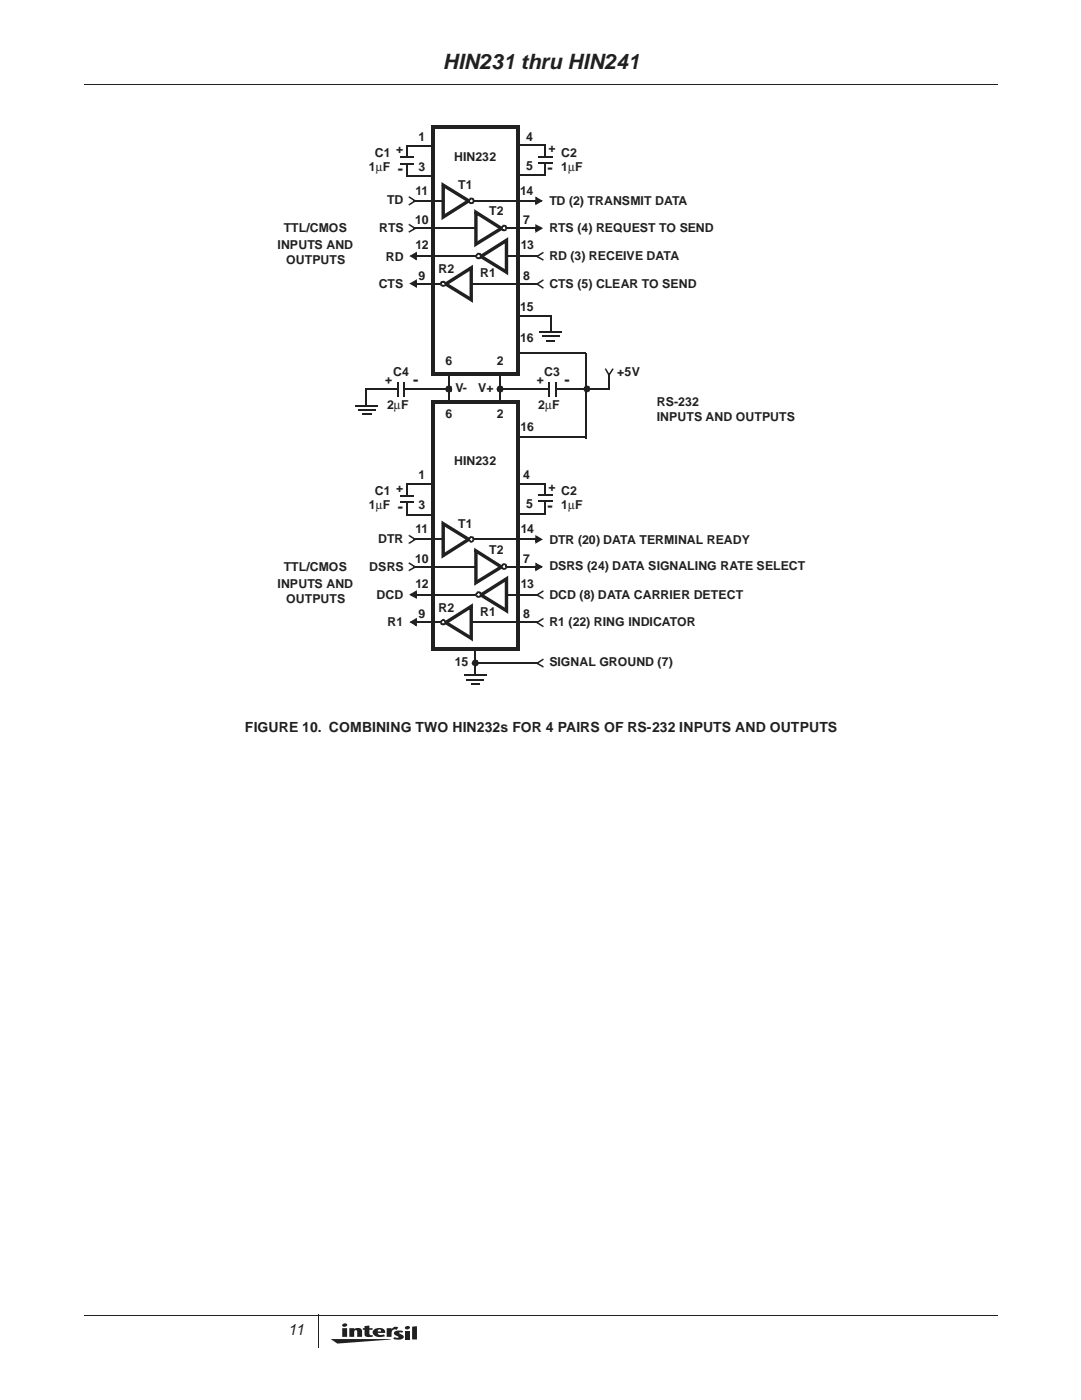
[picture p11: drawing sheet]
<svg xmlns="http://www.w3.org/2000/svg" width="216mm" height="279mm" viewBox="0 0 216 279" stroke-linecap="round" stroke-linejoin="round" font-family="sans-serif">
<g fill="#231f20">
<path d="M80.8 264.8a.55 .55 0 0 1 1 .2 .55 .55 0 0 1-.6 .3 .55 .55 0 0 1-.5-.3z"/>
<path d="M65.9 267.2l12.1 .1-10.7 .8z"/>
<path d="M77.1 265.1h1v.2a.93 .93 0 0 1 1.3-.4l-.3 .5a.67 .67 0 0 0-.7 0 .67 .67 0 0 0-.3 .7v.7h-1z"/>
<path d="M69.7 265.1h.9v.2a.96 .96 0 0 1 1.6 .4v1.1h-1v-1.1l-.3-.2-.2 .1-.1 1.2h-.9z"/>
<path d="M72.7 264.6l1-.1v.6h.6v.3h-.6v.9l.3 .2 .3-.1 .1 .3-.6 .1a.87 .87 0 0 1-1.1-.5v-.9h-.4v-.3h.4z"/>
<path d="M80.8 265.6h.9v1.7h-.9z"/>
<path d="M82.2 264.8l.9-.1v2.6h-.9z"/>
<path d="M78.7 265.8l.6-.2 1.1 .1-.2 .3-.6-.1 .1 .2a.74 .74 0 0 1 .8 .9 1.93 1.93 0 0 1-2.1 .2l.2-.4a.57 .57 0 0 0 .9 0l-.8-.4a.38 .38 0 0 1 0-.6z"/>
<path d="M68.2 265.1v1.7h1v-1.7zM68.3 264.3l-.1 .1a.5 .5 0 0 0 .6 .4 .5 .5 0 0 0 .4-.5 .64 .64 0 0 0-.9 0z"/>
<path d="M74.5 265.4a.86 .86 0 0 0-.1 .9 .86 .86 0 0 0 .8 .5l1.6-.1-.3-.4-.4 .1a.61 .61 0 0 1-.8-.4h1.5a.93 .93 0 0 0-1.1-1l-.5 .1zM75.5 265.4h.3l.2 .3h-.7z"/>
</g>
<g fill="#221f20">
<path d="M16.8 16.8l.1 .2z"/>
<path d="M198.9 16.8l.1 .2z"/>
</g>
<path d="M16.9 16.9h182" fill="none" stroke="#221f20" stroke-width=".2"/>
<g fill="#221f20">
<path d="M16.8 262.4l.1 .1z"/>
<path d="M198.9 262.4l.1 .1z"/>
</g>
<path d="M16.9 262.5h182" fill="none" stroke="#221f20" stroke-width=".2"/>
<g fill="#221f20">
<path d="M63.4 262.4l.2 .1z"/>
<path d="M63.4 268.8l.2 .1z"/>
</g>
<path d="M63.5 262.5v6.3" fill="none" stroke="#221f20" stroke-width=".2"/>
<g fill="#221f20">
<path d="M81.6 106.7l.1 .1-.2 .2-.1-.1z"/>
<path d="M81.7 106.8l1.4 .8-.4 .2-1.2-.8z"/>
<path d="M81.5 108.3l.2 .2-.1 .1-.2-.2z"/>
<path d="M81.5 108.3l1.2-.8 .2 .3-1.2 .7z"/>
<path d="M106.7 106.8l1.6 .8-1.6 .9 .1-.4 1-.6 .2 .3-1.2-.6 .2-.3 .1 .7h-.4z"/>
<path d="M106.7 107.6h.4v.6h-.4z"/>
<path d="M106.7 107.4h.2v.4h-.2z"/>
<path d="M82.4 107.4h.1v.4h-.1z"/>
</g>
<path d="M106.9 107l1 .6-1 .6z" fill="#221f20"/>
<path d="M82.5 107.6h24.2" fill="none" stroke="#221f20" stroke-width=".34"/>
<path d="M88.4 104.5l5.1 3.1-5.1 3.2z" fill="#fff"/>
<g fill="#221f20">
<path d="M88 103.9l5.6 3.5-.3 .5-5.1-3.1-.2-.3h.7v6.3l-.2 .4-.5 .3z"/>
<path d="M88.2 110.6l5.1-3.2h.3l.4 .2-5.5 3.6z"/>
</g>
<path d="M93.5 107.4a.52 .52 0 0 1 .8-.1l.2 .3-.5 .5-.5-.3z" fill-rule="evenodd" fill="#fff"/>
<g fill="#221f20">
<path d="M94.3 107.4h.3v.2h-.3z"/>
<path d="M93.4 107.4l.3 .1-.1 .2h-.3l.3-.2 .1 .2-.2 .2 .2-.2 .3 .3-.1 .3v-.4h.1l.1 .4-.1-.3 .2-.1 .3 .1-.4-.1 .1-.2 .4 .2v-.2a.76 .76 0 0 1-.8 .6l-.6-.7 .6-.6-.2 .1h.8l.2 .4-.3 .2-.2-.3 .3-.3-.1 .3h-.3v-.4v.4h-.1l-.1-.4 .2 .4h-.2l-.2-.2 .3 .2-.2 .2z"/>
<path d="M94.4 107.4l.3 .1-.1 .2-.3-.2z"/>
<path d="M94.3 107.5l.3 .2v.2l-.4-.2z"/>
<path d="M81.6 112.2l.1 .1-.2 .2-.1-.1z"/>
<path d="M81.7 112.3l1.3 .9-.3 .1-1.2-.8z"/>
<path d="M81.4 113.8l.1-.1 .2 .3h-.1z"/>
<path d="M81.5 113.7l1.2-.7 .2 .3-1.2 .7z"/>
<path d="M106.7 112.3l1.6 .8-1.6 .9 .1-.4 1-.6 .2 .3-1.2-.5 .2-.4 .1 .7h-.4z"/>
<path d="M106.7 113.1h.4v.6h-.4z"/>
<path d="M106.7 112.9h.2v.4h-.2z"/>
<path d="M82.4 112.9h.1v.4h-.1z"/>
</g>
<path d="M106.9 112.6l1 .5-1 .6z" fill="#221f20"/>
<path d="M82.5 113.1h24.2" fill="none" stroke="#221f20" stroke-width=".34"/>
<g fill="#221f20">
<path d="M108.3 117.8l.1 .2v.1l-.2-.2z"/>
<path d="M106.8 118.8l1.4-.9 .2 .2-1.2 .8z"/>
<path d="M108.4 119.3v.1l-.1 .2-.1-.1z"/>
<path d="M107.2 118.6l1.2 .7-.2 .2-1.2-.6z"/>
<path d="M81.6 118.7l1.5-.9-.1 .4-1 .6-.1-.3 1.1 .5-.1 .4-.1-.7h.3v.8z"/>
<path d="M82.8 118.1h.3v.6h-.3z"/>
<path d="M83 118.5h.1v.4h-.1z"/>
<path d="M107.2 118.5h.1v.4h-.1z"/>
</g>
<path d="M81.9 118.7l1.1-.6v1.1z" fill="#221f20"/>
<path d="M83.1 118.7h24.1" fill="none" stroke="#221f20" stroke-width=".34"/>
<g fill="#221f20">
<path d="M108.3 123.3l.1 .2v.1l-.2-.2z"/>
<path d="M106.8 124.3l1.4-.9 .2 .2-1.2 .8z"/>
<path d="M108.4 124.9v.1l-.1 .2-.1-.1z"/>
<path d="M107.2 124.1l1.2 .8-.2 .2-1.2-.7z"/>
<path d="M81.6 124.2l1.5-.9-.1 .4-1 .6-.1-.3 1.1 .6-.1 .3-.1-.7h.3v.8z"/>
<path d="M82.8 123.6h.3v.6h-.3z"/>
<path d="M83 124h.1v.4h-.1z"/>
<path d="M107.2 124h.1v.4h-.1z"/>
</g>
<path d="M81.9 124.2l1.1-.6v1.2z" fill="#221f20"/>
<path d="M83.1 124.2h24.1" fill="none" stroke="#221f20" stroke-width=".34"/>
<g fill="#221f20">
<path d="M121.4 77.5h.2v.3h-.2z"/>
<path d="M99.4 77.5h.2v.3h-.2z"/>
</g>
<path d="M99.6 77.6h21.8" fill="none" stroke="#221f20" stroke-width=".34"/>
<path d="M94.9 109.9l5.1 3.2-5.1 3.1z" fill="#fff"/>
<g fill="#221f20">
<path d="M94.6 109.3l5.5 3.6-.3 .5-5.1-3.2-.1-.3h.6v6.3l-.1 .4-.5 .3z"/>
<path d="M94.7 116l5.1-3.1h.3l.6 .3-5.6 3.4z"/>
</g>
<circle cx="100.5" cy="113.1" r=".49" fill="#fff"/>
<g fill="#221f20">
<path d="M100.8 112.9h.4v.2h-.4z"/>
<path d="M100.1 112.5h.8l.3 .6-.4 .1-.1-.3 .4-.1-.4 .1v-.1l.2-.3-.1 .4-.2-.1v-.4v.4h-.2l-.1-.4 .2 .4-.2 .1-.2-.3 .3 .3-.2 .1-.3-.1h.3l-.1 .3h-.3l.3-.2 .1 .2-.2 .2 .2-.2 .2 .2-.3 .2 .2-.3 .2 .1-.1 .3v-.3h.2l.1 .3-.1-.3 .2-.1 .2 .2a.66 .66 0 0 1-.8 .1 .66 .66 0 0 1-.3-.7l.4-.5z"/>
<path d="M100.7 113.2l.4 .2 .1-.2-.2 .3-.3-.1z"/>
<path d="M100.9 112.9l.3 .1v.2l-.4-.2z"/>
<path d="M100.8 113l.4 .2-.1 .2-.4-.2z"/>
</g>
<path d="M95.9 118.7l5.1-3.2v6.3z" fill="#fff"/>
<g fill="#221f20">
<path d="M95.7 118.4l5.6-3.5v7.6l-.5-.3-.1-.4v-6.3h.6l-.1 .3-5.1 3.2z"/>
<path d="M95.2 118.8l.5-.4h.4l5.1 3.2-.4 .6z"/>
</g>
<circle cx="95.4" cy="118.7" r=".5" fill="#fff"/>
<g fill="#221f20">
<path d="M94.7 118.5h.4v.2h-.4z"/>
<path d="M95.1 118.1l.5-.1 .3 .2 .2 .6-.3 .4a.72 .72 0 0 1-1-.2l.3-.2 .2 .2-.2 .2 .1-.3 .2 .1-.2 .3 .1-.3h.2v.3v-.3l.2-.1 .1 .3-.2-.2 .1-.4 .4 .2h-.4v-.3l.3-.1-.3 .1-.1-.1 .3-.2-.2 .2h-.2l.1-.4-.1 .4h-.2v-.4l.1 .4h-.2l-.1-.3 .2 .3-.2 .2-.2-.2 .2 .1v.3l-.4-.1h.4h-.4l.5-.7z"/>
<path d="M94.6 118.6l.4-.2 .1 .2-.4 .2z"/>
<path d="M94.7 118.8l.4-.2v.2l-.3 .2z"/>
</g>
<path d="M88.9 124.2l5.1-3.2v6.3z" fill="#fff"/>
<g fill="#221f20">
<path d="M88.7 123.9l5.6-3.5v7.6l-.5-.3-.2-.4v-6.3h.7l-.2 .3-5 3.2z"/>
<path d="M88.2 124.3l.5-.4h.4l5 3.2-.3 .6z"/>
</g>
<path d="M88 123.9l.5-.2 .3 .3a.48 .48 0 0 1-.2 .6 .48 .48 0 0 1-.6-.1l-.1-.3z" fill-rule="evenodd" fill="#fff"/>
<g fill="#221f20">
<path d="M87.7 124h.3v.2h-.3z"/>
<path d="M87.9 123.8l-.1 .1 .5-.4h.2l.6 .7-.3 .5 .1-.1a.73 .73 0 0 1-1.1-.1l.3-.2 .1 .2-.3 .1 .2-.2 .3 .1-.1 .3v-.3h.2v.3l-.1-.3 .1-.1 .2 .3-.2-.2 .2-.2 .3 .2-.4-.2 .1-.2 .4 .2h-.4l-.1-.2 .4-.2-.3 .3-.3-.3 .2-.3-.1 .3h-.2v-.4l.1 .4-.3 .1-.1-.2 .2 .1-.2 .4-.3-.1h.3l-.3-.1z"/>
<path d="M87.6 124.1l.4-.2v.2l-.3 .2z"/>
<path d="M87.7 124.3l.3-.2 .1 .2-.3 .2z"/>
<path d="M99.2 77.2l.4-.2a.74 .74 0 0 1 .8 .6l-.3 .1-.2-.3 .1 .1-.4-.2h.2l-.4 .3 .2 .5-.1-.2h.6l-.2 .2 .2-.5 .3 .1-.3 .5h-.7l-.4-.5z"/>
<path d="M100.1 77.6h.3v.1z"/>
<path d="M116.8 87.1h.2v.4h-.2z"/>
<path d="M103.7 87.1h.2v.4h-.2z"/>
</g>
<path d="M99.4 77.3l.3-.2 .4 .2 .1 .3-.1 .5h-.7l-.2-.5z" fill-rule="evenodd" fill="#221f20"/>
<path d="M103.9 87.3h12.9" fill="none" stroke="#221f20" stroke-width=".34"/>
<g fill="#221f20">
<path d="M86.3 79.9h17.2v.7h-17.2z"/>
<path d="M102.9 80.3h.6v49.6h-.6z"/>
<path d="M86 129.2h17.2v.7h-17.2z"/>
<path d="M86 79.9h.7v49.6h-.7z"/>
<path d="M92.5 134.5h.2v.4h-.2z"/>
<path d="M96.9 134.5h.2v.4h-.2z"/>
</g>
<path d="M92.7 134.7h4.2" fill="none" stroke="#221f20" stroke-width=".34"/>
<g fill="#221f20">
<path d="M93 135.5h.2v.3h-.2z"/>
<path d="M96.4 135.5h.2v.3h-.2z"/>
</g>
<path d="M93.2 135.6h3.2" fill="none" stroke="#221f20" stroke-width=".34"/>
<g fill="#221f20">
<path d="M93.9 136.3h.1v.3h-.1z"/>
<path d="M95.6 136.3h.1v.3h-.1z"/>
<path d="M94 136.3h1.6v.3h-1.6z"/>
<path d="M80.9 96.5h.4v.2h-.4z"/>
<path d="M80.9 102.4h.4v.1h-.4z"/>
</g>
<path d="M81.1 96.7v5.7" fill="none" stroke="#221f20" stroke-width=".34"/>
<g fill="#221f20">
<path d="M86.2 96.5h.1v.4h-.1z"/>
<path d="M80.9 96.5h.2v.4h-.2z"/>
</g>
<path d="M81.1 96.7h5.1" fill="none" stroke="#221f20" stroke-width=".34"/>
<g fill="#221f20">
<path d="M86.2 102.5h.1v.4h-.1z"/>
<path d="M80.9 102.5h.2v.4h-.2z"/>
</g>
<path d="M81.1 102.7h5.1" fill="none" stroke="#221f20" stroke-width=".34"/>
<path d="M80.8 99.1h.6v1.1h-.6z" fill-rule="evenodd" fill="#fff"/>
<g fill="#221f20">
<path d="M82.4 98.8h.2v.3h-.2z"/>
<path d="M79.7 98.8h.2v.3h-.2z"/>
</g>
<path d="M79.9 99h2.5" fill="none" stroke="#221f20" stroke-width=".34"/>
<g fill="#221f20">
<path d="M82.4 100.1h.2v.3h-.2z"/>
<path d="M79.7 100.1h.2v.3h-.2z"/>
</g>
<path d="M79.9 100.2h2.5" fill="none" stroke="#221f20" stroke-width=".34"/>
<g fill="#221f20">
<path d="M108.3 131.4l.1 .3-.2-.2z"/>
<path d="M107 132.2l1.2-.7 .2 .2-1.2 .8-.4-.1z"/>
<path d="M108.4 132.9v.1l-.1 .3-.1-.1z"/>
<path d="M107.2 132.2l1.2 .7-.2 .3-1.2-.7z"/>
<path d="M94.6 132.2h.2v.3h-.2z"/>
<path d="M107.3 132.2h.2v.3h-.2z"/>
</g>
<path d="M94.8 132.3h12.5" fill="none" stroke="#221f20" stroke-width=".34"/>
<path d="M94.4 131.9h.7l.2 .4-.2 .4-.3 .1-.4-.1-.2-.4z" fill-rule="evenodd" fill="#221f20"/>
<g fill="#221f20">
<path d="M94.4 131.7h.8l.3 .6-.4 .1-.1-.4 .1 .1h-.6l.1-.1-.2 .4v-.2l.2 .4-.1-.1 .4 .2h-.2l.4-.2-.1 .1 .1-.4 .4 .2a.74 .74 0 0 1-.7 .6l-.6-.2-.2-.4z"/>
<path d="M95.1 132.2l.4 .2h-.4z"/>
</g>
<path d="M109.6 77.3h1.2v.6h-1.2z" fill-rule="evenodd" fill="#fff"/>
<g fill="#221f20">
<path d="M109.4 79h.3v.2h-.3z"/>
<path d="M109.4 76.2h.3v.2h-.3z"/>
</g>
<path d="M109.5 76.4v2.6" fill="none" stroke="#221f20" stroke-width=".34"/>
<g fill="#221f20">
<path d="M110.6 79h.4v.2h-.4z"/>
<path d="M110.6 76.2h.4v.2h-.4z"/>
</g>
<path d="M110.8 76.4v2.6" fill="none" stroke="#221f20" stroke-width=".34"/>
<g fill="#221f20">
<path d="M94.6 129.4h.4v.1h-.4z"/>
<path d="M94.6 134.6h.4v.2h-.4z"/>
</g>
<path d="M94.8 129.5v5.1" fill="none" stroke="#221f20" stroke-width=".34"/>
<g fill="#221f20">
<path d="M107.5 66.1h.2v.4h-.2z"/>
<path d="M111.8 66.1h.2v.4h-.2z"/>
</g>
<path d="M107.7 66.3h4.1" fill="none" stroke="#221f20" stroke-width=".34"/>
<g fill="#221f20">
<path d="M108 67h.2v.3h-.2z"/>
<path d="M111.4 67h.2v.3h-.2z"/>
</g>
<path d="M108.2 67.1h3.2" fill="none" stroke="#221f20" stroke-width=".34"/>
<g fill="#221f20">
<path d="M108.9 67.9h.1v.3h-.1z"/>
<path d="M110.6 67.9h.1v.3h-.1z"/>
<path d="M109 67.9h1.6v.3h-1.6z"/>
<path d="M81.6 39.1l.1 .1-.2 .3-.1-.1z"/>
<path d="M81.7 39.2l1.4 .8-.4 .2-1.2-.7z"/>
<path d="M81.4 40.8l.1-.1 .2 .3-.1 .1z"/>
<path d="M81.5 40.7l1.2-.7 .2 .2-1.2 .8z"/>
<path d="M106.7 39.2l1.6 .8-1.6 1 .1-.4 1-.6 .2 .2-1.2-.6 .2-.2 .1 .6h-.4z"/>
<path d="M106.7 40h.4v.6h-.4z"/>
<path d="M106.7 39.9h.2v.3h-.2z"/>
<path d="M82.4 39.9h.1v.3h-.1z"/>
</g>
<path d="M106.9 39.5l1 .5-1 .6z" fill="#221f20"/>
<path d="M82.5 40h24.2" fill="none" stroke="#221f20" stroke-width=".34"/>
<path d="M88.4 36.9l5.1 3.1-5.1 3.3z" fill="#fff"/>
<g fill="#221f20">
<path d="M88 36.3l5.6 3.5-.3 .6-5.1-3.1-.2-.4h.7v6.4l-.2 .3-.5 .3z"/>
<path d="M88.2 43l5.1-3.2h.3l.4 .2-5.5 3.6z"/>
</g>
<circle cx="94" cy="40.1" r=".48" fill="#fff"/>
<g fill="#221f20">
<path d="M94.3 39.9h.3v.1h-.3z"/>
<path d="M93.4 39.8l.3 .2-.1 .1h-.3l.3-.1 .1 .3-.2 .2 .2-.3 .2 .2-.3 .2 .2-.3 .2 .1-.1 .3v-.3h.1l.1 .3-.1-.3 .3-.1 .2 .3-.4-.2 .1-.2 .4 .2a.66 .66 0 0 1-.9 .3 .66 .66 0 0 1-.3-.9l-.1 .2 .5-.5h-.2h.5l.4 .1 .1 .4h-.3h.3l-.3 .1-.2-.3 .3-.3-.1 .4-.3-.1v-.3v.3h-.1l-.1-.3 .2 .3-.2 .1-.2-.3 .3 .3-.2 .1z"/>
<path d="M94.3 39.9l.3 .1v.1l-.3-.1z"/>
<path d="M94.3 40l.3 .1v.3l-.4-.1z"/>
<path d="M81.6 44.6l.1 .1-.2 .3-.1-.1z"/>
<path d="M81.7 44.7l1.3 .9-.3 .1-1.2-.7z"/>
<path d="M81.4 46.2l.1-.1 .2 .3-.1 .1z"/>
<path d="M81.5 46.1l1.2-.6 .2 .2-1.2 .7z"/>
<path d="M106.7 44.7l1.6 .8-1.6 1 .1-.4 1-.6 .2 .2-1.2-.5 .2-.3 .1 .6h-.4z"/>
<path d="M106.7 45.5h.4v.6h-.4z"/>
<path d="M106.7 45.4h.2v.3h-.2z"/>
<path d="M82.4 45.4h.1v.3h-.1z"/>
</g>
<path d="M106.9 45l1 .5-1 .6z" fill="#221f20"/>
<path d="M82.5 45.5h24.2" fill="none" stroke="#221f20" stroke-width=".34"/>
<g fill="#221f20">
<path d="M108.2 50.3l.1-.1 .1 .3z"/>
<path d="M106.8 51.2l1.4-.9 .2 .2-1.2 .8z"/>
<path d="M108.4 51.7v.1l-.1 .3-.1-.1z"/>
<path d="M107.2 51.1l1.2 .6-.2 .3-1.2-.7z"/>
<path d="M81.6 51.1l1.5-.9-.1 .4-1 .6-.1-.2 1.1 .6-.1 .2-.1-.7h.3v.9z"/>
<path d="M82.8 50.5h.3v.6h-.3z"/>
<path d="M83 51h.1v.3h-.1z"/>
<path d="M107.2 51h.1v.3h-.1z"/>
</g>
<path d="M81.9 51.1l1.1-.6v1.2z" fill="#221f20"/>
<path d="M83.1 51.1h24.1" fill="none" stroke="#221f20" stroke-width=".34"/>
<g fill="#221f20">
<path d="M108.2 55.8l.1-.1 .1 .3z"/>
<path d="M107 56.6l1.2-.8 .2 .2-1.2 .8-.4-.1z"/>
<path d="M108.4 57.3v.1l-.1 .3-.1-.1z"/>
<path d="M107.2 56.6l1.2 .7-.2 .3-1.2-.8z"/>
<path d="M81.6 56.6l1.5-.9-.1 .4-1 .6-.1-.2 1.1 .6-.1 .2-.1-.7h.3v.9z"/>
<path d="M82.8 56h.3v.6h-.3z"/>
<path d="M83 56.5h.1v.3h-.1z"/>
<path d="M107.2 56.5h.1v.3h-.1z"/>
</g>
<path d="M81.9 56.6l1.1-.6v1.2z" fill="#221f20"/>
<path d="M83.1 56.6h24.1" fill="none" stroke="#221f20" stroke-width=".34"/>
<path d="M94.9 42.3l5.1 3.2-5.1 3.2z" fill="#fff"/>
<g fill="#221f20">
<path d="M94.6 41.7l5.5 3.6-.3 .6-5.1-3.2-.1-.4h.6v6.4l-.1 .3-.5 .4z"/>
<path d="M94.7 48.4l5.1-3.1h.3l.6 .3-5.6 3.4z"/>
</g>
<circle cx="100.5" cy="45.5" r=".49" fill="#fff"/>
<g fill="#221f20">
<path d="M100.8 45.4h.4v.1h-.4z"/>
<path d="M100.1 45h.8l.3 .5-.4 .1-.1-.2 .4-.2-.4 .2v-.2l.2-.2-.1 .3-.2-.1v-.3v.3h-.2l-.1-.3 .2 .3-.2 .1-.2-.3 .3 .3-.2 .2-.3-.2 .3 .1-.1 .2h-.3l.3-.1 .1 .1-.2 .3 .2-.3 .2 .2-.3 .3 .2-.4 .2 .1-.1 .3v-.3h.2l.1 .3-.1-.3 .2-.1 .2 .3a.66 .66 0 0 1-.8 .1 .66 .66 0 0 1-.3-.8l.4-.4z"/>
<path d="M100.7 45.6l.4 .2 .1-.2-.2 .4-.3-.2z"/>
<path d="M100.9 45.3l.3 .2v.1l-.4-.1z"/>
<path d="M100.8 45.5l.4 .1-.1 .2-.4-.2z"/>
</g>
<path d="M95.9 51.1l5.1-3.2v6.4z" fill="#fff"/>
<g fill="#221f20">
<path d="M95.7 50.9l5.6-3.6v7.6l-.5-.3-.1-.3v-6.4h.6l-.1 .4-5.1 3.2z"/>
<path d="M95.2 51.2l.5-.3h.4l5.1 3.1-.4 .6z"/>
</g>
<circle cx="95.4" cy="51.1" r=".5" fill="#fff"/>
<g fill="#221f20">
<path d="M94.7 51h.4v.1h-.4z"/>
<path d="M95.1 50.5h.8l.2 .7-.3 .4a.72 .72 0 0 1-1-.2l.3-.2 .2 .2-.2 .2 .1-.3 .2 .1-.2 .3 .1-.3h.2v.3v-.3l.2-.1 .1 .3-.2-.2 .1-.3 .4 .1h-.4v-.2l.3-.1-.3 .1-.1-.2 .3-.2-.2 .3-.2-.1 .1-.3-.1 .3h-.2v-.3l.1 .3-.2 .1-.1-.4 .2 .4-.2 .2-.2-.3 .2 .2v.2l-.4-.1h.4h-.4l.5-.6z"/>
<path d="M94.6 51.1l.4-.2 .1 .2-.4 .1z"/>
<path d="M94.7 51.2l.4-.1v.1l-.3 .2z"/>
</g>
<path d="M88.9 56.6l5.1-3.2v6.4z" fill="#fff"/>
<g fill="#221f20">
<path d="M88.7 56.4l5.6-3.6v7.6l-.5-.3-.2-.3v-6.4h.7l-.2 .4-5 3.2z"/>
<path d="M88.2 56.7l.5-.3h.4l5 3.1-.3 .6z"/>
</g>
<path d="M88 56.3a.48 .48 0 0 1 .6 0 .48 .48 0 0 1 .2 .5 .52 .52 0 0 1-.8 .2l-.1-.4z" fill-rule="evenodd" fill="#fff"/>
<g fill="#221f20">
<path d="M87.7 56.5h.3v.1h-.3z"/>
<path d="M87.8 56.2l.5-.2a.67 .67 0 0 1 .8 .7l-.3 .4h.1a.73 .73 0 0 1-1.1-.2l.3-.2 .1 .2-.1-.2 .1 .2-.3 .2 .2-.3 .3 .1-.1 .3v-.3h.2v.3l-.1-.3 .1-.1 .2 .3-.2-.2 .2-.2 .3 .3-.4-.3 .1-.1 .4 .1h-.4l-.1-.1 .4-.2-.3 .2-.2-.1 .3-.3-.3 .3-.1-.1 .1-.4v.4h-.2v-.4l.1 .4-.3 .1-.1-.4 .2 .3-.2 .3-.3-.1h.3h-.3z"/>
<path d="M87.6 56.6l.4-.2v.2l-.3 .1z"/>
<path d="M87.7 56.7l.3-.1 .1 .1-.3 .2z"/>
<path d="M109.6 62.8h.4v.2h-.4z"/>
<path d="M109.6 66.2h.4v.2h-.4z"/>
</g>
<path d="M109.8 63v3.2" fill="none" stroke="#221f20" stroke-width=".34"/>
<g fill="#221f20">
<path d="M109.5 62.8h.2v.4h-.2z"/>
<path d="M103.7 62.8h.2v.4h-.2z"/>
</g>
<path d="M103.9 63h5.6" fill="none" stroke="#221f20" stroke-width=".34"/>
<g fill="#221f20">
<path d="M86.3 25.1h17.2v.6h-17.2z"/>
<path d="M102.9 25.4h.6v49.6h-.6z"/>
<path d="M86 74.3h17.2v.7h-17.2z"/>
<path d="M86 25.1h.7v49.6h-.7z"/>
<path d="M80.9 29h.4v.1h-.4z"/>
<path d="M80.9 34.8h.4v.2h-.4z"/>
</g>
<path d="M81.1 29.1v5.7" fill="none" stroke="#221f20" stroke-width=".34"/>
<g fill="#221f20">
<path d="M86.2 29h.1v.3h-.1z"/>
<path d="M80.9 29h.2v.3h-.2z"/>
</g>
<path d="M81.1 29.1h5.1" fill="none" stroke="#221f20" stroke-width=".34"/>
<g fill="#221f20">
<path d="M86.2 35h.1v.3h-.1z"/>
<path d="M80.9 35h.2v.3h-.2z"/>
</g>
<path d="M81.1 35.1h5.1" fill="none" stroke="#221f20" stroke-width=".34"/>
<path d="M80.8 31.5h.6v1.2h-.6z" fill-rule="evenodd" fill="#fff"/>
<g fill="#221f20">
<path d="M82.4 31.2h.2v.4h-.2z"/>
<path d="M79.7 31.2h.2v.4h-.2z"/>
</g>
<path d="M79.9 31.4h2.5" fill="none" stroke="#221f20" stroke-width=".34"/>
<g fill="#221f20">
<path d="M82.4 32.5h.2v.3h-.2z"/>
<path d="M79.7 32.5h.2v.3h-.2z"/>
</g>
<path d="M79.9 32.7h2.5" fill="none" stroke="#221f20" stroke-width=".34"/>
<g fill="#221f20">
<path d="M108.5 28.8h.4v.2h-.4z"/>
<path d="M108.5 34.6h.4v.2h-.4z"/>
</g>
<path d="M108.7 29v5.6" fill="none" stroke="#221f20" stroke-width=".34"/>
<g fill="#221f20">
<path d="M103.4 28.8h.2v.3h-.2z"/>
<path d="M108.5 28.8h.2v.3h-.2z"/>
</g>
<path d="M103.6 29h4.9" fill="none" stroke="#221f20" stroke-width=".34"/>
<g fill="#221f20">
<path d="M103.4 34.8h.2v.3h-.2z"/>
<path d="M108.7 34.8h.2v.3h-.2z"/>
</g>
<path d="M103.6 35h5.1" fill="none" stroke="#221f20" stroke-width=".34"/>
<g fill="#221f20">
<path d="M120.5 73.7l.3-.2 .1 .1-.3 .1z"/>
<path d="M120.6 73.7l.3-.1 .7 1.2-.1 .3z"/>
<path d="M122.2 73.5l.2 .2h-.1l-.2-.1z"/>
<path d="M122.1 73.6l.2 .1-.7 1.2-.3-.1z"/>
<path d="M99.2 77.2a.64 .64 0 0 1 1 0l.2 .4-.3 .1-.2-.4 .2 .1h-.6l.1-.1-.2 .4v-.1l.2 .3-.1-.1 .3 .2h-.2l.4-.2-.1 .1 .2-.3 .3 .1a.68 .68 0 0 1-.7 .6 .68 .68 0 0 1-.7-.7z"/>
<path d="M100.1 77.6l.3 .1h-.3z"/>
</g>
<path d="M99.4 77.2h.7l.1 .4-.1 .4-.4 .1-.3-.1-.2-.4z" fill-rule="evenodd" fill="#221f20"/>
<path d="M108.5 31.2h.7v1.2h-.7z" fill-rule="evenodd" fill="#fff"/>
<g fill="#221f20">
<path d="M107.3 32.3h.2v.4h-.2z"/>
<path d="M110 32.3h.2v.4h-.2z"/>
</g>
<path d="M107.5 32.5h2.5" fill="none" stroke="#221f20" stroke-width=".34"/>
<g fill="#221f20">
<path d="M107.3 31.1h.2v.3h-.2z"/>
<path d="M110 31.1h.2v.3h-.2z"/>
</g>
<path d="M107.5 31.2h2.5" fill="none" stroke="#221f20" stroke-width=".34"/>
<g fill="#221f20">
<path d="M99.6 74.5h.3v.2h-.3z"/>
<path d="M99.6 79.8h.3v.1h-.3z"/>
</g>
<path d="M99.7 74.7v5.1" fill="none" stroke="#221f20" stroke-width=".34"/>
<g fill="#221f20">
<path d="M108.5 96.3h.4v.2h-.4z"/>
<path d="M108.5 102.2h.4v.2h-.4z"/>
</g>
<path d="M108.7 96.5v5.7" fill="none" stroke="#221f20" stroke-width=".34"/>
<g fill="#221f20">
<path d="M103.4 96.3h.2v.4h-.2z"/>
<path d="M108.5 96.3h.2v.4h-.2z"/>
</g>
<path d="M103.6 96.5h4.9" fill="none" stroke="#221f20" stroke-width=".34"/>
<g fill="#221f20">
<path d="M103.4 102.4h.2v.3h-.2z"/>
<path d="M108.7 102.4h.2v.3h-.2z"/>
</g>
<path d="M103.6 102.5h5.1" fill="none" stroke="#221f20" stroke-width=".34"/>
<path d="M108.5 98.8h.7v1.2h-.7z" fill-rule="evenodd" fill="#fff"/>
<g fill="#221f20">
<path d="M107.3 99.9h.2v.3h-.2z"/>
<path d="M110 99.9h.2v.3h-.2z"/>
</g>
<path d="M107.5 100.1h2.5" fill="none" stroke="#221f20" stroke-width=".34"/>
<g fill="#221f20">
<path d="M107.3 98.6h.2v.4h-.2z"/>
<path d="M110 98.6h.2v.4h-.2z"/>
</g>
<path d="M107.5 98.8h2.5" fill="none" stroke="#221f20" stroke-width=".34"/>
<g fill="#221f20">
<path d="M121.2 74.5h.4v.2h-.4z"/>
<path d="M121.2 77.6h.4v.1h-.4z"/>
</g>
<path d="M121.4 74.7v2.9" fill="none" stroke="#221f20" stroke-width=".34"/>
<path d="M116.7 77.2h.7v.8l-.4 .1-.3-.1-.2-.4z" fill-rule="evenodd" fill="#221f20"/>
<g fill="#221f20">
<path d="M116.5 77.2a.72 .72 0 0 1 1.1 0l.1 .4-.4 .1-.1-.4 .2 .1h-.7l.1-.1-.1 .4v-.1l.3 .4 .4-.2-.2 .2 .1-.4 .4 .1-.1 .4-.5 .2a.72 .72 0 0 1-.8-.7z"/>
<path d="M117.3 77.6l.4 .1z"/>
<path d="M103.4 70.2h.2v.3h-.2z"/>
<path d="M116.7 70.2h.1v.3h-.1z"/>
</g>
<path d="M103.6 70.4h13.1" fill="none" stroke="#221f20" stroke-width=".34"/>
<g fill="#221f20">
<path d="M116.7 70.4h.3v.2h-.3z"/>
<path d="M116.7 87.4h.3v.1h-.3z"/>
</g>
<path d="M116.8 70.6v16.8" fill="none" stroke="#221f20" stroke-width=".34"/>
<g fill="#221f20">
<path d="M89.1 77.3l.4-.2 .4 .2v.8h-.8l-.1-.5z" fill-rule="evenodd"/>
<path d="M89.1 77.2h.8v.8l-.4 .1-.4-.1-.1-.4z" fill-rule="evenodd"/>
</g>
<g fill="#221f20">
<path d="M89 77.2l.4-.2 .6 .1 .2 .5-.4 .1-.1-.3 .2 .1-.4-.2-.4 .4 .2 .4-.1-.2h.7l-.2 .2 .1-.5 .4 .1-.1 .4-.5 .2-.6-.2-.2-.4z"/>
<path d="M89.8 77.6l.4 .1z"/>
<path d="M89 77.2a.72 .72 0 0 1 1.1 0l.1 .4-.4 .1-.1-.4 .2 .1h-.7l.1-.1-.2 .4v-.1l.4 .4 .4-.2-.2 .2 .1-.4 .4 .1-.1 .4-.5 .2a.72 .72 0 0 1-.8-.7z"/>
<path d="M89.3 74.5h.3v.2h-.3z"/>
<path d="M89.3 79.8h.3v.1h-.3z"/>
</g>
<path d="M89.5 74.7v5.1" fill="none" stroke="#221f20" stroke-width=".34"/>
<g fill="#221f20">
<path d="M89.5 77.5h.1v.3h-.1z"/>
<path d="M73 77.5h.1v.3h-.1z"/>
</g>
<path d="M73.1 77.6h16.4" fill="none" stroke="#221f20" stroke-width=".34"/>
<path d="M79.5 77.3h1.2v.6h-1.2z" fill-rule="evenodd" fill="#fff"/>
<g fill="#221f20">
<path d="M79.2 79h.4v.2h-.4z"/>
<path d="M79.2 76.2h.4v.2h-.4z"/>
</g>
<path d="M79.4 76.4v2.6" fill="none" stroke="#221f20" stroke-width=".34"/>
<g fill="#221f20">
<path d="M80.4 79h.4v.2h-.4z"/>
<path d="M80.4 76.2h.4v.2h-.4z"/>
</g>
<path d="M80.6 76.4v2.6" fill="none" stroke="#221f20" stroke-width=".34"/>
<g fill="#221f20">
<path d="M70.8 80.8h.1v.3h-.1z"/>
<path d="M75.2 80.8h.1v.3h-.1z"/>
</g>
<path d="M70.9 80.9h4.3" fill="none" stroke="#221f20" stroke-width=".34"/>
<g fill="#221f20">
<path d="M71.4 81.6h.1v.4h-.1z"/>
<path d="M74.7 81.6h.2v.4h-.2z"/>
</g>
<path d="M71.5 81.8h3.2" fill="none" stroke="#221f20" stroke-width=".34"/>
<g fill="#221f20">
<path d="M72.1 82.5h.2v.4h-.2z"/>
<path d="M73.9 82.5h.2v.4h-.2z"/>
<path d="M72.3 82.5h1.6v.4h-1.6z"/>
<path d="M72.9 77.5h.3v.1h-.3z"/>
<path d="M72.9 80.9h.3v.1h-.3z"/>
</g>
<path d="M73.1 77.6v3.3" fill="none" stroke="#221f20" stroke-width=".34"/>
<text font-size="4.2" fill="#221f20" x="88.3" y="13.8">HIN231 thru HIN241</text>
<g font-size="3.1" fill="#221f20">
<text x="79.3" y="34.6">-</text>
<text x="109.2" y="34.5">-</text>
<text x="82.4" y="76.9">-</text>
<text x="112.6" y="76.9">-</text>
<text x="79.3" y="102.2">-</text>
<text x="109.2" y="102">-</text>
<text x="57.4" y="266.5">11</text>
</g>
<text font-size="2.8" fill="#221f20" x="48.8" y="146.1">FIGURE 10. COMBINING TWO HIN232s FOR 4 PAIRS OF RS-232 INPUTS AND OUTPUTS</text>
<g font-size="2.5" fill="#221f20">
<text x="83.5" y="28.1">1</text>
<text x="104.9" y="28.1">4</text>
<text x="73.6" y="34.1">1µF</text>
<text x="74.7" y="31.2">C1</text>
<text x="79" y="30.6">+</text>
<text x="83.5" y="34.1">3</text>
<text x="90.6" y="32.2">HIN232</text>
<text x="104.9" y="33.9">5</text>
<text x="109.4" y="30.4">+</text>
<text x="111.9" y="31.2">C2</text>
<text x="111.9" y="34.1">1µF</text>
<text x="77.2" y="40.8">TD</text>
<text x="82.9" y="38.9">11</text>
<text x="91.3" y="37.8">T1</text>
<text x="103.7" y="38.9">14</text>
<text x="109.5" y="41">TD (2) TRANSMIT DATA</text>
<text x="56.6" y="46.2">TTL/CMOS</text>
<text x="75.6" y="46.4">RTS</text>
<text x="82.8" y="44.7">10</text>
<text x="97.5" y="42.9">T2</text>
<text x="104.3" y="44.7">7</text>
<text x="109.5" y="46.2">RTS (4) REQUEST TO SEND</text>
<text x="55.4" y="49.6">INPUTS AND</text>
<text x="57" y="52.7">OUTPUTS</text>
<text x="76.9" y="52.1">RD</text>
<text x="82.9" y="49.8">12</text>
<text x="103.9" y="49.8">13</text>
<text x="109.5" y="51.9">RD (3) RECEIVE DATA</text>
<text x="75.5" y="57.4">CTS</text>
<text x="83.5" y="55.8">9</text>
<text x="87.4" y="54.5">R2</text>
<text x="95.7" y="55.3">R1</text>
<text x="104.3" y="55.8">8</text>
<text x="109.5" y="57.4">CTS (5) CLEAR TO SEND</text>
<text x="103.7" y="62.1">15</text>
<text x="103.7" y="68.3">16</text>
<text x="78.1" y="76.7" transform="rotate(-90 78.1 76.7)">+</text>
<text x="78.4" y="75">C4</text>
<text x="88.8" y="72.9">6</text>
<text x="99" y="72.9">2</text>
<text x="108.4" y="76.7" transform="rotate(-90 108.4 76.7)">+</text>
<text x="108.5" y="75">C3</text>
<text x="123.1" y="75">+5V</text>
<text x="77.2" y="81.7">2µF</text>
<text x="88.8" y="83.5">6</text>
<text x="90.8" y="78.3">V-</text>
<text x="95.3" y="78.3">V+</text>
<text x="99" y="83.5">2</text>
<text x="107.3" y="81.7">2µF</text>
<text x="131" y="81">RS-232</text>
<text x="131" y="84">INPUTS AND OUTPUTS</text>
<text x="103.8" y="85.9">16</text>
<text x="83.5" y="95.7">1</text>
<text x="90.6" y="92.8">HIN232</text>
<text x="104.3" y="95.7">4</text>
<text x="73.6" y="101.6">1µF</text>
<text x="74.7" y="98.8">C1</text>
<text x="79" y="98.1">+</text>
<text x="83.5" y="101.6">3</text>
<text x="104.9" y="101.4">5</text>
<text x="109.4" y="98">+</text>
<text x="111.9" y="98.8">C2</text>
<text x="111.9" y="101.6">1µF</text>
<text x="82.9" y="106.4">11</text>
<text x="91.3" y="105.3">T1</text>
<text x="103.9" y="106.4">14</text>
<text x="56.6" y="114">TTL/CMOS</text>
<text x="73.6" y="114">DSRS</text>
<text x="75.4" y="108.4">DTR</text>
<text x="82.8" y="112.3">10</text>
<text x="97.5" y="110.5">T2</text>
<text x="104.3" y="112.3">7</text>
<text x="109.5" y="108.5">DTR (20) DATA TERMINAL READY</text>
<text x="109.5" y="113.8">DSRS (24) DATA SIGNALING RATE SELECT</text>
<text x="55.4" y="117.3">INPUTS AND</text>
<text x="75.1" y="119.6">DCD</text>
<text x="82.9" y="117.3">12</text>
<text x="103.9" y="117.3">13</text>
<text x="109.5" y="119.5">DCD (8) DATA CARRIER DETECT</text>
<text x="57" y="120.4">OUTPUTS</text>
<text x="77.3" y="125">R1</text>
<text x="83.5" y="123.4">9</text>
<text x="87.4" y="122.1">R2</text>
<text x="95.7" y="122.8">R1</text>
<text x="104.3" y="123.4">8</text>
<text x="109.5" y="125">R1 (22) RING INDICATOR</text>
<text x="90.7" y="133">15</text>
<text x="109.5" y="133">SIGNAL GROUND (7)</text>
</g>
</svg>
